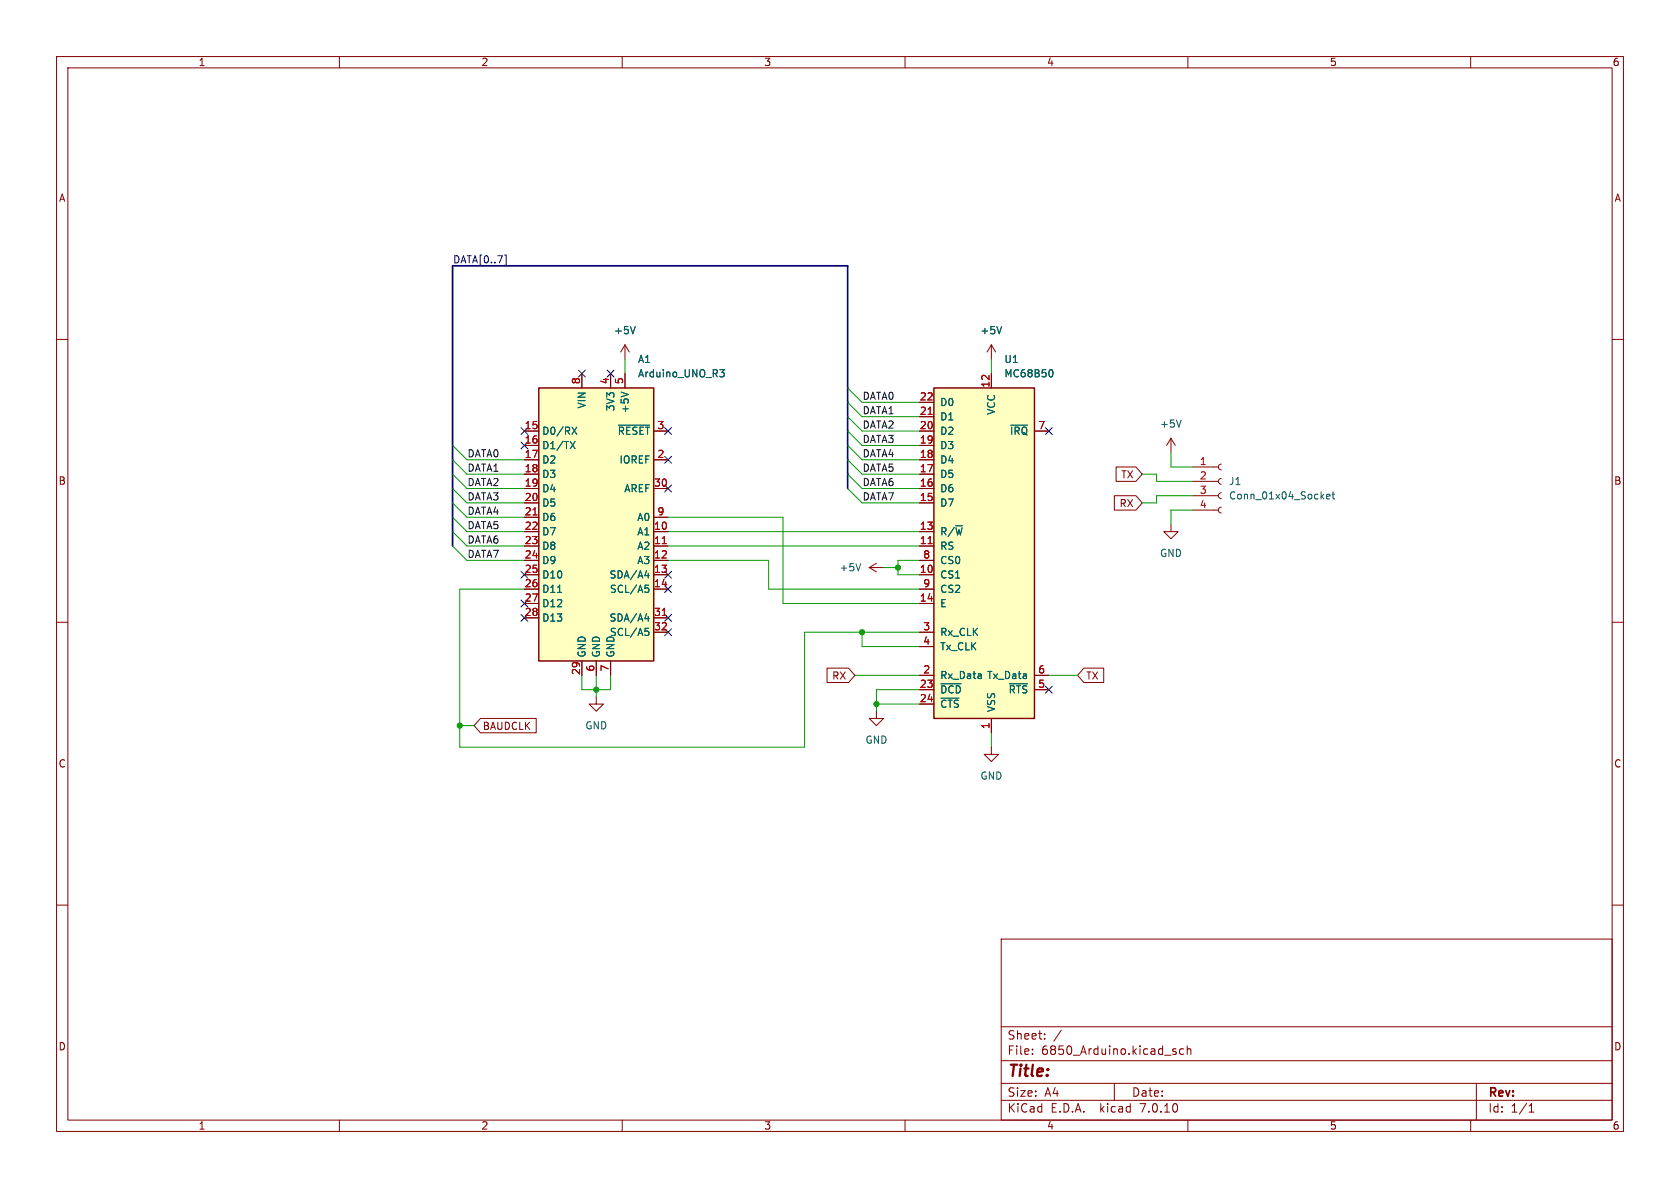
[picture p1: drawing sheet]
<svg xmlns="http://www.w3.org/2000/svg" width="297mm" height="210mm" viewBox="0 0 297 210" stroke-linecap="round" stroke-linejoin="round" font-family="sans-serif">
<g fill="none" stroke="#840000" stroke-width=".18">
<path d="M10 10h277v190h-277zM12 12h273v186h-273zM60 10v2M110 10v2M160 10v2M210 10v2M260 10v2M10 60h2M285 60h2M92.7 78.7h2.5M92.7 76.2h2.5M102.9 66v2.6"/>
<path d="M107.9 66v2.6M110.5 61l-.8 1.2M110.5 61v2.5M110.5 66v2.6M110.5 61l.8 1.2M115.6 76.2h2.5M162.6 78.7h2.5M162.6 76.2h2.5M162.6 73.7h2.5M162.6 71.1h2.5M175.3 61v2.5M175.3 66v2.6"/>
<path d="M175.3 61l-.8 1.2M175.3 61l.7 1.2M182.9 76.2h2.5M207 77.5l-.8 1.2M207 77.5v2.5M207 77.5l.8 1.2M92.7 96.5h2.5M92.7 94h2.5M92.7 88.9h2.5M92.7 86.4h2.5M92.7 83.8h2.5M92.7 81.3h2.5"/>
<path d="M92.7 99.1h2.5M92.7 91.4h2.5M115.6 96.5h2.5M115.6 94h2.5M115.6 86.4h2.5M115.6 81.3h2.5M115.6 99.1h2.5M115.6 91.4h2.5M154.9 99.6l-1.2 .7M162.6 96.5h2.5M162.6 94h2.5M162.6 88.9h2.5"/>
<path d="M162.6 86.4h2.5M162.6 83.8h2.5M162.6 81.3h2.5M162.6 99.1h2.5M197 87.6h3.8l1.1 1.3-1.1 1.3h-3.8zM197.3 82.5h3.5l1.1 1.3-1.1 1.3h-3.5zM207 92.7v1.3h1.3l-1.3 1.3-1.3-1.3h1.3M210.8 90.2h4.6M210.8 87.6h4.6M210.8 85.1h4.6M210.8 82.6h4.6M215.9 89.7l-.3 .1-.2 .4 .1 .3 .4 .2"/>
<path d="M215.9 87.1l-.3 .2-.2 .3 .1 .4 .4 .1M215.9 84.6l-.3 .1-.2 .4 .1 .3 .4 .2M215.9 82l-.3 .2-.2 .3 .1 .4 .4 .2M10 110h2M92.7 101.6h2.5M92.7 106.7h2.5M92.7 104.1h2.5M92.7 109.2h2.5M102.9 116.8v2.6M105.4 116.8v2.6M107.9 116.8v2.6M115.6 101.6h2.5"/>
<path d="M115.6 111.8h2.5M115.6 104.1h2.5M115.6 109.2h2.5M146.2 118.1h3.8l1.1 1.3-1.1 1.3h-3.8zM153.7 100.3l1.2 .8M153.7 100.3h2.5M162.6 101.6h2.5M162.6 106.7h2.5M162.6 119.4h2.5M162.6 111.8h2.5M162.6 114.3h2.5M162.6 104.1h2.5"/>
<path d="M182.9 119.4h2.5M191.6 118.1h3.5v2.6h-3.5l-1.1-1.3zM285 110h2M84.9 127h9.9v2.5h-9.9l-1.1-1.2zM105.4 123.2v1.3h1.3l-1.3 1.2-1.3-1.2h1.3M154.9 125.7v1.3h1.3l-1.3 1.3-1.2-1.3h1.2M162.6 121.9h2.5M162.6 124.5h2.5M175.3 132.1v1.3h1.2l-1.2 1.2-1.3-1.2h1.3M175.3 127v2.5M182.9 121.9h2.5M10 160h2"/>
<path d="M285 160h2M177 166h108v32h-108zM60 198v2M110 198v2M160 198v2M177 194.5h108M177 191.5h108M177 187.5h108M177 181.5h108M182.5 186.3v.1M182.5 185.5v.1M184.7 183.6v.1"/>
<path d="M184.7 182.8v.1M187.6 182.1l-1.3 2M197 191.5v3M207.5 185.9l.4 .1 .1 .2-.3 .2h-.2M207.5 185.4l.4 .1M209.2 185.5l-.4-.1-.3 .3v.4l.2 .2h.5M209.9 185.5l.2-.1 .4 .1v.9M209.9 184.9v1.5M210 198v2M260 198v2M261 191.5v6.5M270.3 196.6h.9"/>
<path d="M270.3 195.5l.4-.4v1.5"/>
</g>
<g fill="#ffffc2" stroke="#ffffc2" stroke-width=".18">
<path d="M165.1 68.6h17.8v58.4h-17.8z"/>
<path d="M95.2 68.6h20.4v48.2h-20.4z"/>
</g>
<path d="M95.2 68.6h20.4v48.2h-20.4zM165.1 68.6h17.8v58.4h-17.8z" fill="none" stroke="#840000" stroke-width=".25"/>
<path d="M164.1 73.2h.7M94.2 91h.7M117.1 96.1h.7M164.1 96.1h.7M117.1 108.8h.7" fill="none" stroke="#a90000" stroke-width=".18"/>
<g fill="none" stroke="#006464" stroke-width=".18">
<path d="M112.3 57.7l-.4 1.3M177.1 57.7l-.4 1.3M100.8 78l.9 1.3M101.1 75.5l.9 1.3M101.7 78l-.9 1.3M102 75.5l-.9 1.3M109.3 75.2h5.5M109.8 69.3l1.3 .4M127.2 65.3h.8l-.4 .5 .4 .2v.4l-.2 .2h-.4M178.7 75.2h2.9M185.9 65.3a.79 .79 0 0 1 0 1.3M208.8 74.2l-.4 1.3"/>
<path d="M152.2 99.6l-.5 1.3M234.5 87.8l.6-.1v-.3h-.4l-.2 .1 .1 .6h.5M235.5 87.4h.5M235.7 86.9v1.1l.3 .2M98.6 104.7h.7M114 101.8h.8M114 109.4h.8M114.1 103.4h.6M114.1 111.1h.6M114.2 103.9h.3l.2 .3-.1 .5h-.4M114.2 111.6h.3l.2 .2-.1 .5h-.4M114.6 101.3v.9"/>
<path d="M114.6 109v.8M166.3 120.9h3.6M166.3 123.4h3.2M178.4 120.9h3.2"/>
</g>
<g fill="none" stroke="#000084" stroke-width=".18">
<path d="M89.2 45.1h.3v1.8h-.3M92.1 78.1l1.2 1.2M92.1 75.6l1.2 1.2M93.3 78.1l-1.2 1.2M93.3 75.6l-1.2 1.2M102.3 65.4l1.2 1.2M103.5 65.4l-1.2 1.2M107.3 65.4l1.3 1.2M108.6 65.4l-1.3 1.2M117.5 75.6l1.2 1.2M118.7 75.6l-1.2 1.2M184.8 75.6l1.2 1.2"/>
<path d="M186 75.6l-1.2 1.2M117.5 80.7l1.2 1.2M117.5 85.8l1.2 1.2M118.7 80.7l-1.2 1.2M118.7 85.8l-1.2 1.2M92.1 101l1.2 1.2M92.1 106.1l1.2 1.2M92.1 108.6l1.2 1.2M93.3 101l-1.2 1.2M93.3 106.1l-1.2 1.2M93.3 108.6l-1.2 1.2M117.5 101l1.2 1.2"/>
<path d="M117.5 103.5l1.2 1.2M117.5 111.2l1.2 1.2M117.5 108.6l1.2 1.2M118.7 101l-1.2 1.2M118.7 103.5l-1.2 1.2M118.7 111.2l-1.2 1.2M118.7 108.6l-1.2 1.2M184.8 121.3l1.2 1.2M186 121.3l-1.2 1.2"/>
</g>
<path d="M149.9 86.4v-39.4h-69.9v49.5" fill="none" stroke="#000084" stroke-width=".3"/>
<g fill="none" stroke="#009600" stroke-width=".18">
<path d="M80 78.7l2.5 2.6h10.2M110.5 63.5v2.5M149.9 71.1l2.5 2.6h10.2M149.9 68.6l2.5 2.5h10.2M149.9 73.7l2.5 2.5h10.2M149.9 76.2l2.5 2.5h10.2M149.9 78.7l2.5 2.6h10.2M175.3 63.5v2.5M80 96.5l2.5 2.6h10.2M80 94l2.5 2.5h10.2M80 91.4l2.5 2.6h10.2M80 86.4l2.5 2.5h10.2"/>
<path d="M80 88.9l2.5 2.5h10.2M80 81.3l2.5 2.5h10.2M80 83.8l2.5 2.6h10.2M118.1 99.1h17.8v5h26.7M118.1 96.5h44.5M118.1 94h44.5M118.1 91.4h20.3v15.3h24.2M149.9 86.4l2.5 2.5h10.2M149.9 81.3l2.5 2.5h10.2M149.9 83.8l2.5 2.6h10.2M162.6 99.1h-3.9v2.5h3.9M201.9 83.8h2.6v1.3h6.3"/>
<path d="M207 80v2.6h3.8M210.8 90.2h-3.8v2.5M210.8 87.6h-6.3v1.3h-2.6M92.7 104.1h-11.4v28h60.9v-20.3h20.4M102.9 119.4v2.5h5v-2.5M105.4 119.4v3.8M151.1 119.4h11.5M152.4 111.8v2.5h10.2M156.2 100.3h2.5M185.4 119.4h5.1M81.3 128.3h2.5M154.9 124.5h7.7"/>
<path d="M162.6 121.9h-7.7v3.8M175.3 129.5v2.6"/>
</g>
<g fill="#009600" stroke="#009600" stroke-width=".18">
<circle cx="152.4" cy="111.8" r=".46"/>
<circle cx="105.4" cy="121.9" r=".46"/>
<circle cx="81.3" cy="128.3" r=".46"/>
<circle cx="158.7" cy="100.3" r=".46"/>
<circle cx="154.9" cy="124.5" r=".46"/>
</g>
<text font-size="2.8" fill="#840000" x="178" y="190.9">Title:</text>
<g font-size="2.1" fill="#840000">
<text x="178" y="184">Sheet:</text>
<text x="178" y="186.7">File:</text>
<text x="184.1" y="186.7">6850_Arduino.kicad_sch</text>
<text x="178" y="196.9">KiCad</text>
<text x="178" y="194.1">Size:</text>
<text x="184.7" y="194.1">A4</text>
<text x="185.7" y="196.9">E.D.A.</text>
<text x="194.6" y="196.9">kicad</text>
<text x="200" y="194.1">Date:</text>
<text x="201.8" y="196.9">7.0.10</text>
<text x="263" y="194.3">Rev:</text>
<text x="263" y="196.9">Id:</text>
<text x="267.1" y="196.9">1/1</text>
</g>
<g font-size="1.8" fill="#840000">
<text x="35" y="11.9">1</text>
<text x="85" y="11.9">2</text>
<text x="135" y="11.9">3</text>
<text x="185" y="11.9">4</text>
<text x="235" y="11.9">5</text>
<text x="285" y="11.9">6</text>
<text x="10.3" y="35.9">A</text>
<text x="285.3" y="35.9">A</text>
<text x="10.3" y="85.9">B</text>
<text x="197.8" y="89.9">RX</text>
<text x="198.1" y="84.8">TX</text>
<text x="285.3" y="85.9">B</text>
<text x="147" y="120.3">RX</text>
<text x="191.9" y="120.3">TX</text>
<text x="85.2" y="129.2">BAUDCLK</text>
<text x="10.3" y="135.9">C</text>
<text x="285.3" y="135.9">C</text>
<text x="10.3" y="185.9">D</text>
<text x="285.3" y="185.9">D</text>
<text x="35" y="199.9">1</text>
<text x="85" y="199.9">2</text>
<text x="135" y="199.9">3</text>
<text x="185" y="199.9">4</text>
<text x="235" y="199.9">5</text>
<text x="285" y="199.9">6</text>
</g>
<text font-size="1.8" fill="#000084" x="80" y="46.6">DATA[0..7]</text>
<g font-size="1.8" fill="#006464">
<text x="108.5" y="59.3">+5V</text>
<text x="173.2" y="59.3">+5V</text>
<text x="112.7" y="64.4">A1</text>
<text x="177.5" y="64.4">U1</text>
<text x="112.7" y="66.9">Arduino_UNO_R3</text>
<text x="166.1" y="72">D0</text>
<text x="177.5" y="66.9">MC68B50</text>
<text x="95.8" y="77.1">D0/RX</text>
<text x="103.7" y="72.3" transform="rotate(-90 103.7 72.3)">VIN</text>
<text x="108.8" y="72.8" transform="rotate(-90 108.8 72.8)">3V3</text>
<text x="109.1" y="77.1">~{RESET}</text>
<text x="111.4" y="73.2" transform="rotate(-90 111.4 73.2)">+5V</text>
<text x="166.1" y="77.1">D2</text>
<text x="166.1" y="74.5">D1</text>
<text x="176.1" y="73.4" transform="rotate(-90 176.1 73.4)">VCC</text>
<text x="178.5" y="77.1">~{IRQ}</text>
<text x="205" y="75.8">+5V</text>
<text x="95.8" y="79.6">D1/TX</text>
<text x="95.8" y="82.1">D2</text>
<text x="109.4" y="82.1">IOREF</text>
<text x="166.1" y="82.1">D4</text>
<text x="166.1" y="79.6">D3</text>
<text x="95.8" y="84.7">D3</text>
<text x="95.8" y="87.2">D4</text>
<text x="95.8" y="89.8">D5</text>
<text x="110.3" y="87.2">AREF</text>
<text x="166.1" y="89.8">D7</text>
<text x="166.1" y="87.2">D6</text>
<text x="166.1" y="84.7">D5</text>
<text x="217.2" y="86">J1</text>
<text x="217.2" y="88.5">Conn_01x04_Socket</text>
<text x="95.8" y="92.3">D6</text>
<text x="95.8" y="94.8">D7</text>
<text x="112.6" y="94.8">A1</text>
<text x="112.6" y="92.3">A0</text>
<text x="166.1" y="94.8">R/~{W}</text>
<text x="95.8" y="97.4">D8</text>
<text x="95.8" y="99.9">D9</text>
<text x="112.6" y="97.4">A2</text>
<text x="112.6" y="99.9">A3</text>
<text x="148.3" y="101.2">+5V</text>
<text x="166.1" y="97.4">RS</text>
<text x="166.1" y="99.9">CS0</text>
<text x="205" y="98.7">GND</text>
<text x="95.8" y="102.5">D10</text>
<text x="95.8" y="105">D11</text>
<text x="95.8" y="107.5">D12</text>
<text x="107.7" y="102.5">SDA/A4</text>
<text x="107.7" y="105">SCL/A5</text>
<text x="166.1" y="102.5">CS1</text>
<text x="166.1" y="107.5">E</text>
<text x="166.1" y="105">CS2</text>
<text x="95.8" y="110.1">D13</text>
<text x="107.7" y="110.1">SDA/A4</text>
<text x="107.7" y="112.6">SCL/A5</text>
<text x="166.1" y="112.6">Rx_CLK</text>
<text x="103.7" y="116.3" transform="rotate(-90 103.7 116.3)">GND</text>
<text x="106.3" y="116.3" transform="rotate(-90 106.3 116.3)">GND</text>
<text x="108.8" y="116.3" transform="rotate(-90 108.8 116.3)">GND</text>
<text x="166.1" y="115.2">Tx_CLK</text>
<text x="166.1" y="120.2">Rx_Data</text>
<text x="166.1" y="122.8">~{DCD}</text>
<text x="166.1" y="125.3">~{CTS}</text>
<text x="174.4" y="120.2">Tx_Data</text>
<text x="176.1" y="126" transform="rotate(-90 176.1 126)">VSS</text>
<text x="178.2" y="122.8">~{RTS}</text>
<text x="103.4" y="129.1">GND</text>
<text x="152.9" y="131.7">GND</text>
<text x="173.2" y="138">GND</text>
</g>
<g font-size="1.8" fill="#a90000">
<text x="102.6" y="68" transform="rotate(-90 102.6 68)">8</text>
<text x="107.7" y="68" transform="rotate(-90 107.7 68)">4</text>
<text x="110.2" y="68" transform="rotate(-90 110.2 68)">5</text>
<text x="162.5" y="70.9">22</text>
<text x="175" y="68.6" transform="rotate(-90 175 68.6)">12</text>
<text x="92.7" y="75.9">15</text>
<text x="116.1" y="75.9">3</text>
<text x="162.5" y="75.9">20</text>
<text x="162.5" y="73.4">21</text>
<text x="183.4" y="75.9">7</text>
<text x="92.7" y="78.5">16</text>
<text x="92.7" y="81">17</text>
<text x="92.7" y="83.6">18</text>
<text x="116.1" y="81">2</text>
<text x="162.5" y="83.6">17</text>
<text x="162.5" y="81">18</text>
<text x="162.5" y="78.5">19</text>
<text x="212" y="82.3">1</text>
<text x="92.7" y="86.1">19</text>
<text x="92.7" y="88.6">20</text>
<text x="115.5" y="86.1">30</text>
<text x="162.5" y="88.6">15</text>
<text x="162.5" y="86.1">16</text>
<text x="212" y="84.8">2</text>
<text x="212" y="87.4">3</text>
<text x="212" y="89.9">4</text>
<text x="92.7" y="91.2">21</text>
<text x="92.7" y="93.7">22</text>
<text x="115.5" y="93.7">10</text>
<text x="116.1" y="91.2">9</text>
<text x="162.5" y="93.7">13</text>
<text x="92.7" y="96.3">23</text>
<text x="92.7" y="98.8">24</text>
<text x="92.7" y="101.3">25</text>
<text x="115.5" y="96.3">11</text>
<text x="115.5" y="98.8">12</text>
<text x="115.5" y="101.3">13</text>
<text x="162.5" y="101.3">10</text>
<text x="162.5" y="96.3">11</text>
<text x="163.1" y="98.8">8</text>
<text x="92.7" y="103.9">26</text>
<text x="92.7" y="106.4">27</text>
<text x="115.5" y="103.9">14</text>
<text x="162.5" y="106.4">14</text>
<text x="163.1" y="103.9">9</text>
<text x="92.7" y="109">28</text>
<text x="115.5" y="109">31</text>
<text x="115.5" y="111.5">32</text>
<text x="163.1" y="111.5">3</text>
<text x="102.6" y="119.4" transform="rotate(-90 102.6 119.4)">29</text>
<text x="105.2" y="118.8" transform="rotate(-90 105.2 118.8)">6</text>
<text x="107.7" y="118.8" transform="rotate(-90 107.7 118.8)">7</text>
<text x="163.1" y="119.1">2</text>
<text x="163.1" y="114">4</text>
<text x="183.4" y="119.1">6</text>
<text x="162.5" y="121.7">23</text>
<text x="162.5" y="124.2">24</text>
<text x="183.4" y="121.7">5</text>
<text x="175" y="129" transform="rotate(-90 175 129)">1</text>
</g>
<g font-size="1.8" fill="#0f0f0f">
<text x="152.4" y="70.8">DATA0</text>
<text x="152.4" y="75.9">DATA2</text>
<text x="152.4" y="73.3">DATA1</text>
<text x="82.5" y="83.5">DATA1</text>
<text x="82.5" y="80.9">DATA0</text>
<text x="152.4" y="78.4">DATA3</text>
<text x="152.4" y="80.9">DATA4</text>
<text x="152.4" y="83.5">DATA5</text>
<text x="82.5" y="86">DATA2</text>
<text x="82.5" y="88.6">DATA3</text>
<text x="152.4" y="86">DATA6</text>
<text x="152.4" y="88.6">DATA7</text>
<text x="82.5" y="91.1">DATA4</text>
<text x="82.5" y="93.6">DATA5</text>
<text x="82.5" y="96.2">DATA6</text>
<text x="82.5" y="98.7">DATA7</text>
</g>
</svg>
